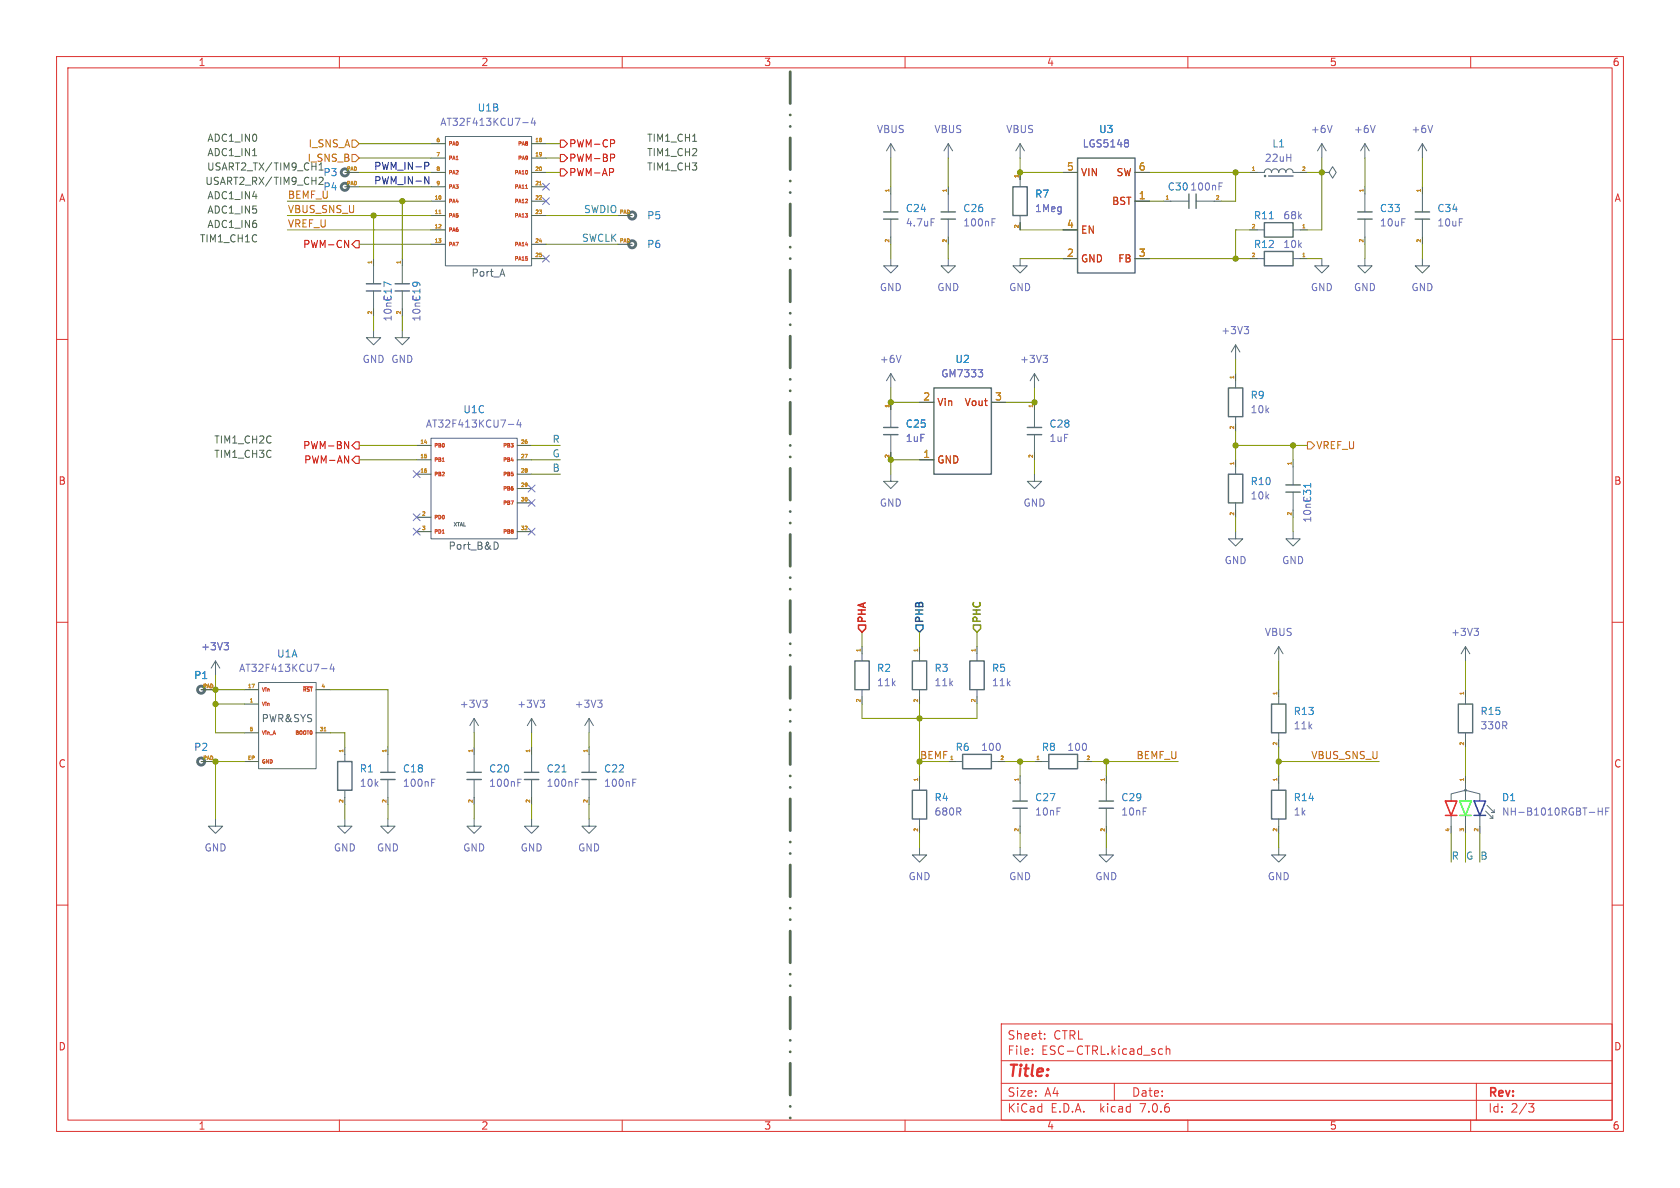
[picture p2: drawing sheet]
<svg xmlns="http://www.w3.org/2000/svg" width="297mm" height="210mm" viewBox="0 0 297 210" stroke-linecap="round" stroke-linejoin="round" font-family="sans-serif">
<g fill="none" stroke="#dc322f" stroke-width=".18">
<path d="M10 10h277v190h-277zM12 12h273v186h-273zM60 10v2M110 10v2M160 10v2M210 10v2M260 10v2M10 60h2M285 60h2M10 110h2M285 110h2M10 160h2"/>
<path d="M285 160h2M60 198v2M110 198v2M160 198v2M177 194.5h108M177 191.5h108M177 187.5h108M177 181h108v17h-108zM182.5 186.3v.1M182.5 185.5v.1M184.7 183.6v.1M184.7 182.8v.1"/>
<path d="M197 191.5v3M205 186.3h.5M205 185.5h.5M206.2 185.5l.2-.1 .3 .1 .1 .9M206.2 184.9v1.5M210 198v2M260 198v2M261 191.5v6.5M270.2 195.1h1l-.5 .6 .4 .1 .1 .5-.3 .3h-.4"/>
</g>
<g fill="none" stroke="#586e75" stroke-width=".18">
<path d="M78.7 24.1h15.3v22.9h-15.3zM157.5 25.4v2.5M157.5 34.3v3.2M157.5 38.7v3.2M157.5 25.4l-.8 1.3M157.5 25.4l.7 1.3M167.6 25.4l-.7 1.3M167.6 25.4v2.5M167.6 34.3v3.2M167.6 38.7v3.2M167.6 25.4l.8 1.3M180.3 25.4v2.5"/>
<path d="M180.3 31.8v1.2M180.3 38.1v1.3M180.3 25.4l-.7 1.3M180.3 25.4l.8 1.3M207 35.6h3.2M211.5 35.6h3.1M222.2 30.5h1.3M228.6 30.5h1.3M233.7 30.5h1.2l.7-1 .6 1-.6 1-.7-1M233.7 25.4l-.8 1.3M233.7 25.4v2.5M233.7 25.4l.7 1.3"/>
<path d="M241.3 25.4v2.5M241.3 34.3v3.2M241.3 38.7v3.2M241.3 25.4l-.8 1.3M241.3 25.4l.8 1.3M251.5 25.4l-.8 1.3M251.5 25.4v2.5M251.5 34.3v3.2M251.5 38.7v3.2M251.5 25.4l.7 1.3M66 58.4v1.3h1.3l-1.3 1.3-1.2-1.3h1.2M66 47v3.2"/>
<path d="M66 51.4v3.2M71.1 58.4v1.3h1.3l-1.3 1.3-1.3-1.3h1.3M71.1 47v3.2M71.1 51.4v3.2M157.5 45.7v1.3h1.2l-1.2 1.3-1.3-1.3h1.3M167.6 45.7v1.3h1.3l-1.3 1.3-1.2-1.3h1.2M180.3 45.7v1.3h1.3l-1.3 1.3-1.2-1.3h1.2M222.2 40.6h1.3M222.2 45.7h1.3M228.6 40.6h1.3M228.6 45.7h1.3M233.7 45.7v1.3h1.2l-1.2 1.3-1.3-1.3h1.3"/>
<path d="M241.3 45.7v1.3h1.3l-1.3 1.3-1.3-1.3h1.3M251.5 45.7v1.3h1.2l-1.2 1.3-1.3-1.3h1.3M76.2 77.5h15.2v17.8h-15.2zM157.5 66l-.8 1.3M157.5 66v2.6M157.5 72.4v3.2M157.5 76.8v3.2M157.5 66l.7 1.3M182.9 66v2.6M182.9 72.4v3.2M182.9 76.8v3.2M182.9 66l-.8 1.3"/>
<path d="M182.9 66l.7 1.3M218.4 61v2.5M218.4 67.3v1.3M218.4 73.7v1.2M218.4 61l-.7 1.2M218.4 61l.8 1.2M87.4 95.8a.64 .64 0 0 1 .7 .7 .64 .64 0 0 1-.7 .6M157.5 83.8v1.3h1.2l-1.2 1.3-1.3-1.3h1.3M182.9 83.8v1.3h1.2l-1.2 1.3-1.3-1.3h1.3M218.4 94v1.3h1.3l-1.3 1.2-1.2-1.2h1.2M218.4 82.6v1.2M218.4 88.9v1.3"/>
<path d="M228.6 94v1.3h1.3l-1.3 1.2-1.3-1.2h1.3M228.6 82.6v3.1M228.6 87v3.2M38.1 116.8l-.8 1.3M38.1 116.8v2.6M38.1 116.8l.8 1.3M152.4 115.6v1.2M162.6 115.6v1.2M172.7 115.6v1.2M226.1 114.3v2.5M226.1 114.3l-.8 1.3M226.1 114.3l.7 1.3"/>
<path d="M259.1 114.3l-.8 1.3M259.1 114.3v2.5M259.1 114.3l.7 1.3M45.7 120.7h10.2v15.2h-10.2zM61 133.4v1.2M61 139.7v1.3M68.6 133.4v3.1M68.6 137.8v3.2M83.8 127v2.5M83.8 133.4v3.1M83.8 137.8v3.2M83.8 127l-.7 1.3"/>
<path d="M83.8 127l.8 1.3M94 127v2.5M94 133.4v3.1M94 137.8v3.2M94 127l-.8 1.3M94 127l.7 1.3M104.1 127v2.5M104.1 133.4v3.1M104.1 137.8v3.2M104.1 127l-.7 1.3M104.1 127l.8 1.3M152.4 121.9v1.3"/>
<path d="M162.6 121.9v1.3M162.6 138.4v1.3M168.9 134.6h1.3M172.7 121.9v1.3M175.3 134.6h1.2M180.3 138.4v3.2M184.1 134.6h1.3M190.5 134.6h1.3M195.6 138.4v3.2M226.1 123.2v1.3M226.1 129.5v1.3M226.1 138.4v1.3"/>
<path d="M259.1 123.2v1.3M259.1 129.5v1.3M259.1 138.4v3.2M38.1 144.8v1.3h1.3l-1.3 1.2-1.3-1.2h1.3M61 144.8v1.3h1.2l-1.2 1.2-1.3-1.2h1.3M68.6 144.8v1.3h1.2l-1.2 1.2-1.3-1.2h1.3M83.8 144.8v1.3h1.3l-1.3 1.2-1.3-1.2h1.3M94 144.8v1.3h1.2l-1.2 1.2-1.3-1.2h1.3M104.1 144.8v1.3h1.3l-1.3 1.2-1.2-1.2h1.2M162.6 149.9v1.2h1.2l-1.2 1.3-1.3-1.3h1.3M162.6 144.8v1.3M180.3 149.9v1.2h1.3l-1.3 1.3-1.2-1.3h1.2"/>
<path d="M180.3 142.9v3.2M195.6 149.9v1.2h1.2l-1.2 1.3-1.3-1.3h1.3M195.6 142.9v3.2M226.1 149.9v1.2h1.2l-1.2 1.3-1.3-1.3h1.3M226.1 144.8v1.3M256.5 141.6v-1.3l2.6-.6 2.5 .6v1.3M256.5 144.1v2M259.1 144.1v2M261.6 144.1v2M262.6 143.4l1.3 1.3M262.9 142.4l1.3 1.2M263.4 144.7h.5"/>
<path d="M263.7 143.6h.5M263.9 144.1v.6M264.2 143.1v.5"/>
</g>
<g fill="none" stroke="#586e75" stroke-width=".25">
<path d="M156.2 37.5h2.5M156.2 38.7h2.5M166.4 37.5h2.5M166.4 38.7h2.5M179.1 33h2.5v5.1h-2.5zM190.5 27.9h10.2v20.4h-10.2zM210.2 34.3v2.5M211.5 34.3v2.5M223.5 39.4h5.1v2.5h-5.1zM224.3 31.1h4.3M240 37.5h2.6M240 38.7h2.6"/>
<path d="M250.2 37.5h2.5M250.2 38.7h2.5M64.8 50.2h2.5M64.8 51.4h2.5M69.8 50.2h2.6M69.8 51.4h2.6M223.5 44.5h5.1v2.5h-5.1zM156.2 75.6h2.5M156.2 76.8h2.5M165.1 68.6h10.2v15.2h-10.2zM181.6 75.6h2.5M181.6 76.8h2.5"/>
<path d="M217.2 68.6h2.5v5.1h-2.5zM217.2 83.8h2.5v5.1h-2.5zM227.3 85.7h2.6M227.3 87h2.6M151.1 116.8h2.6v5.1h-2.6zM161.3 116.8h2.5v5.1h-2.5zM171.4 116.8h2.6v5.1h-2.6zM59.7 134.6h2.5v5.1h-2.5zM67.3 136.5h2.5M67.3 137.8h2.5M82.5 136.5h2.6M82.5 137.8h2.6"/>
<path d="M92.7 136.5h2.5M92.7 137.8h2.5M102.9 136.5h2.5M102.9 137.8h2.5M161.3 139.7h2.5v5.1h-2.5zM170.2 133.4h5.1v2.5h-5.1zM185.4 133.4h5.1v2.5h-5.1zM224.8 124.5h2.5v5h-2.5zM224.8 139.7h2.5v5.1h-2.5zM257.8 124.5h2.5v5h-2.5zM179.1 141.6h2.5M179.1 142.9h2.5"/>
<path d="M194.3 141.6h2.5M194.3 142.9h2.5"/>
</g>
<g fill="none" stroke="#2f5d43" stroke-width=".18">
<path d="M61 33h2.5M61 30.5h2.5M76.2 33h2.5M76.2 30.5h2.5M76.2 35.6h2.5M76.2 38.1h2.5M76.2 25.4h2.5M76.2 27.9h2.5M94 33h2.5M94 30.5h2.5M94 35.6h2.5M94 38.1h2.5"/>
<path d="M94 25.4h2.5M94 27.9h2.5M109.2 38.1h2.6M157.5 33v1.3M167.6 33v1.3M180.3 30.5v1.3M180.3 39.4v1.2M188 30.5h2.5M200.7 30.5h2.5M200.7 35.6h2.5M205.7 35.6h1.3M214.6 35.6h1.3"/>
<path d="M221 30.5h1.2M229.9 30.5h1.2M233.7 30.5h.1M241.3 33v1.3M251.5 33v1.3M66 45.7v1.3M66 54.6v1.3M71.1 45.7v1.3M71.1 54.6v1.3M76.2 40.6h2.5M76.2 43.2h2.5M94 45.7h2.5"/>
<path d="M94 43.2h2.5M109.2 43.2h2.6M157.5 41.9v1.3M167.6 41.9v1.3M188 40.6h2.5M188 45.7h2.5M200.7 45.7h2.5M221 40.6h1.2M221 45.7h1.2M229.9 40.6h1.2M229.9 45.7h1.2M241.3 41.9v1.3"/>
<path d="M251.5 41.9v1.3M73.7 78.7h2.5M91.4 78.7h2.6M157.5 71.1v1.3M162.6 71.1h2.5M175.3 71.1h2.5M182.9 71.1v1.3M218.4 66v1.3M218.4 74.9v1.3M73.7 81.3h2.5M73.7 83.8h2.5M73.7 91.4h2.5"/>
<path d="M73.7 94h2.5M91.4 81.3h2.6M91.4 83.8h2.6M91.4 86.4h2.6M91.4 94h2.6M91.4 88.9h2.6M157.5 80v1.3M162.6 81.3h2.5M182.9 80v1.3M218.4 81.3v1.3M218.4 90.2v1.2M228.6 81.3v1.3"/>
<path d="M228.6 90.2v1.2M152.4 114.3v1.3M162.6 114.3v1.3M172.7 114.3v1.3M35.6 134.6h2.5M35.6 121.9h2.5M43.2 134.6h2.5M43.2 121.9h2.5M43.2 124.5h2.5M43.2 129.5h2.5M55.9 121.9h2.5M55.9 129.5h2.5"/>
<path d="M61 132.1v1.3M68.6 132.1v1.3M83.8 132.1v1.3M94 132.1v1.3M104.1 132.1v1.3M152.4 123.2v1.3M162.6 123.2v1.3M162.6 137.2v1.2M167.6 134.6h1.3M172.7 123.2v1.3M176.5 134.6h1.3M180.3 137.2v1.2"/>
<path d="M182.9 134.6h1.2M191.8 134.6h1.2M195.6 137.2v1.2M226.1 121.9v1.3M226.1 130.8v1.3M226.1 137.2v1.2M259.1 121.9v1.3M259.1 130.8v1.3M259.1 137.2v1.2M61 141v1.2M68.6 141v1.2M83.8 141v1.2"/>
<path d="M94 141v1.2M104.1 141v1.2M162.6 146.1v1.2M180.3 146.1v1.2M195.6 146.1v1.2M226.1 146.1v1.2M256.5 146.1v1.2M259.1 146.1v1.2M261.6 146.1v1.2"/>
</g>
<g fill="none" stroke="#6c71c4" stroke-width=".18">
<path d="M92.4 21.7h1M94.2 20.8l-.3 .9h.8M94.5 21.3v.9M95.9 35l1.2 1.2M95.9 32.4l1.2 1.2M97.1 35l-1.2 1.2M97.1 32.4l-1.2 1.2M164.6 38.7h.6M175.4 38.7h.6M175.4 39.3h.4M199.3 24.7l.2 .3-.2 .3 .2 .2v.2l-.2 .3M215.5 32.9h.4"/>
<path d="M215.5 32.3h.6M235.5 22.2l-.4 1.2M243.1 22.2l-.4 1.2M253.3 22.2l-.4 1.2M95.9 45.1l1.2 1.2M97.1 45.1l-1.2 1.2M220 57.7h.7l-.4 .5M220.5 58.2l.2 .3v.3l-.2 .2M89.9 75h.9M91.7 74.2l-.3 .9h.8M92 74.7v.8M159.3 62.8l-.4 1.3"/>
<path d="M172.9 65.3h.8l-.4 .5M173.6 65.9l.1 .2-.1 .5M184.4 62.8h.8l-.4 .5M184.9 63.3l.3 .2v.3l-.3 .3M73.1 83.2l1.2 1.2M73.1 90.8l1.2 1.2M73.1 93.4l1.2 1.2M74.3 83.2l-1.2 1.2M74.3 90.8l-1.2 1.2M74.3 93.4l-1.2 1.2M93.4 85.8l1.2 1.2M93.4 93.4l1.2 1.2"/>
<path d="M93.4 88.3l1.2 1.2M94.6 85.8l-1.2 1.2M94.6 93.4l-1.2 1.2M94.6 88.3l-1.2 1.2M39.6 113.6h.8l-.4 .5M40.2 114.1l.2 .2v.3l-.2 .3M56.8 118.2h1M58.7 117.4l-.3 .9h.7M59 117.8v.9M260.6 111.1h.8l-.4 .5M261.1 111.6l.3 .2v.3l-.3 .2M76.3 138.3h.4"/>
<path d="M76.3 137.7h.6M85.3 123.8h.8l-.4 .5M85.9 124.3l.2 .2v.3l-.2 .2M91.6 138.3h.4M91.6 137.7h.6M95.5 123.8h.8l-.4 .5M96 124.3l.3 .2v.3l-.3 .2M101.7 138.3h.4M101.7 137.7h.6M105.7 123.8h.7l-.4 .5M106.2 124.3l.2 .2v.3l-.2 .2M111.9 138.3h.4"/>
<path d="M111.9 137.7h.6M282.5 142.8v1.3M282.5 143.4h.8M283.3 142.8v1.3M283.9 143.4h.4M284.5 142.8h-.6v1.3"/>
</g>
<circle cx="259.1" cy="139.7" r=".13" fill="#586e75" stroke="#586e75" stroke-width=".25"/>
<path d="M255.5 141.6h2.1l-1.1 2.5zM255.5 144.1h2.1" fill="none" stroke="#f00" stroke-width=".25"/>
<path d="M258.1 141.6h2l-1 2.5zM258.1 144.1h2" fill="none" stroke="#0f0" stroke-width=".25"/>
<path d="M260.6 141.6h2l-1 2.5zM260.6 144.1h2" fill="none" stroke="#00f" stroke-width=".25"/>
<path d="M224.4 38.7h.7M231.7 85.4v.8M99.4 136.5h.7" fill="none" stroke="#268bd2" stroke-width=".18"/>
<g fill="none" stroke="#586e75" stroke-width=".5">
<circle cx="61" cy="33" r=".63"/>
<circle cx="61" cy="30.5" r=".63"/>
<circle cx="111.8" cy="38.1" r=".63"/>
<circle cx="111.8" cy="43.2" r=".63"/>
<circle cx="35.6" cy="121.9" r=".63"/>
<circle cx="35.6" cy="134.6" r=".63"/>
</g>
<circle cx="223.6" cy="31.1" r=".13" fill="#586e75" stroke="#586e75" stroke-width=".19"/>
<path d="M223.5 30.5a.64 .64 0 0 1 .7-.7 .64 .64 0 0 1 .6 .7 .64 .64 0 0 1 .6-.7 .64 .64 0 0 1 .7 .7 .64 .64 0 0 1 .6-.7 .64 .64 0 0 1 .6 .7 .64 .64 0 0 1 .7-.7 .64 .64 0 0 1 .6 .7" fill="none" stroke="#586e75" stroke-width=".19"/>
<path d="M77.6 37.8h.4M95.4 32.7h.3M57.3 129.2h.3" fill="none" stroke="#b58900" stroke-width=".18"/>
<path d="M92.9 35.8h.4M92.9 33.3h.4M93.2 35.3v.2M92.9 43.3h.4M93.2 45.7v.2M78.2 81.6h.3M90.3 88.6h.5l-.3 .6M90.4 81.4h.4M53.6 121.4h1.6" fill="none" stroke="#cb4b16" stroke-width=".18"/>
<path d="M172.1 110.5h1.3v.6l-.7 .7-.6-.7z" fill="none" stroke="#848400" stroke-width=".25"/>
<path d="M161.9 110.5h1.3v.6l-.6 .7-.7-.7z" fill="none" stroke="#008484" stroke-width=".25"/>
<path d="M62.2 24.8h.7l.6 .6-.6 .6h-.7zM62.2 27.3h.7l.6 .6-.6 .7h-.7zM231.1 78.1h.7l.6 .6-.6 .7h-.7z" fill="none" stroke="#c60" stroke-width=".18"/>
<path d="M151.8 110.5h1.2v.6l-.6 .7-.6-.7z" fill="none" stroke="#c20000" stroke-width=".25"/>
<path d="M99.1 29.8h.6l.6 .7-.6 .6h-.6zM99.1 24.8h.6l.6 .6-.6 .6h-.6zM99.1 27.3h.6l.6 .6-.6 .7h-.6zM107.9 27.2h.5l.3 .3-.2 .4h-.6M108.2 29.8l.3 .2-.1 .3-.2 .2M108.4 24.7l.3 .3-.1 .3-.2 .1M60.9 42.5l.7 1.3v-1.3M62.9 42.5h.6v1.3h-.6l-.7-.6zM60.9 78l.7 1.3v-1.3M62.2 78.7l.7-.6h.6v1.3h-.6zM60.9 80.6l.7 1.3v-1.3M62.9 80.6h.6v1.3h-.6l-.7-.6z" fill="none" stroke="#c20000" stroke-width=".18"/>
<path d="M75.1 28.7h.5l.2 .2-.1 .4-.6 .1M75.1 31.2l.7 1.3v-1.3" fill="none" stroke="#0000c2" stroke-width=".18"/>
<path d="M44.7 27.5h.7M56.4 30.1h.7M122.4 25h.8" fill="none" stroke="#57694e" stroke-width=".18"/>
<path d="M139.7 12.7v185.4" fill="none" stroke="#57694e" stroke-width=".51" stroke-dasharray="5.6 2 0 2 0 2"/>
<g fill="none" stroke="#859900" stroke-width=".18">
<path d="M50.8 38.1h25.4M50.8 35.6h25.4M63.5 30.5h12.7M63.5 27.9h12.7M63.5 25.4h12.7M63.5 33h12.7M66 38.1v7.6M71.1 35.6v10.1M96.5 30.5h2.6M96.5 38.1h12.7M96.5 27.9h2.6M96.5 25.4h2.6"/>
<path d="M157.5 27.9v5.1M167.6 27.9v5.1M180.3 27.9v2.6h7.7M203.2 30.5h17.8M203.2 35.6h2.5M218.4 30.5v5.1h-2.5M231.1 30.5h2.6M233.7 27.9v12.7h-2.6M241.3 27.9v5.1M251.5 27.9v5.1M50.8 40.6h25.4M63.5 43.2h12.7"/>
<path d="M66 55.9v2.5M71.1 55.9v2.5M96.5 43.2h12.7M157.5 43.2v2.5M167.6 43.2v2.5M180.3 45.7h7.7M180.3 40.6h7.7M203.2 45.7h17.8M221 40.6h-2.6v5.1M231.1 45.7h2.6M241.3 43.2v2.5M251.5 43.2v2.5"/>
<path d="M63.5 78.7h10.2M94 78.7h5.1M157.5 68.6v2.5h5.1M182.9 68.6v2.5h-5.1M218.4 78.7h12.7M218.4 63.5v2.5M218.4 76.2v5.1M228.6 78.7v2.6M63.5 81.3h10.2M94 81.3h5.1M94 83.8h5.1M162.6 81.3h-5.1v2.5"/>
<path d="M182.9 81.3v2.5M218.4 91.4v2.6M228.6 91.4v2.6M38.1 119.4v10.1h5.1M152.4 111.8v2.5M162.6 111.8v2.5M172.7 111.8v2.5M226.1 116.8v5.1M259.1 116.8v5.1M38.1 121.9h5.1M38.1 124.5h5.1M43.2 134.6h-5.1v10.2"/>
<path d="M58.4 129.5h2.6v2.6M58.4 121.9h10.2v10.2M83.8 129.5v2.6M94 129.5v2.6M104.1 129.5v2.6M152.4 124.5v2.5h20.3v-2.5M162.6 134.6h5M162.6 124.5v12.7M177.8 134.6h5.1M180.3 134.6v2.6M193 134.6h15.3M195.6 134.6v2.6"/>
<path d="M226.1 134.6h17.7M226.1 132.1v5.1M259.1 132.1v5.1M61 142.2v2.6M68.6 142.2v2.6M83.8 142.2v2.6M94 142.2v2.6M104.1 142.2v2.6M162.6 147.3v2.6M180.3 147.3v2.6M195.6 147.3v2.6M226.1 147.3v2.6"/>
<path d="M256.5 147.3v5.1M259.1 147.3v5.1M261.6 147.3v5.1"/>
</g>
<g fill="#859900" stroke="#859900" stroke-width=".18">
<circle cx="162.6" cy="134.6" r=".46"/>
<circle cx="162.6" cy="127" r=".46"/>
<circle cx="71.1" cy="35.6" r=".46"/>
<circle cx="66" cy="38.1" r=".46"/>
<circle cx="38.1" cy="134.6" r=".46"/>
<circle cx="38.1" cy="121.9" r=".46"/>
<circle cx="38.1" cy="124.5" r=".46"/>
<circle cx="157.5" cy="71.1" r=".46"/>
<circle cx="157.5" cy="81.3" r=".46"/>
<circle cx="180.3" cy="30.5" r=".46"/>
<circle cx="228.6" cy="78.7" r=".46"/>
<circle cx="218.4" cy="30.5" r=".46"/>
<circle cx="218.4" cy="78.7" r=".46"/>
<circle cx="195.6" cy="134.6" r=".46"/>
<circle cx="226.1" cy="134.6" r=".46"/>
<circle cx="182.9" cy="71.1" r=".46"/>
<circle cx="180.3" cy="134.6" r=".46"/>
<circle cx="218.4" cy="45.7" r=".46"/>
<circle cx="233.7" cy="30.5" r=".46"/>
</g>
<text font-size="2.8" fill="#dc322f" x="178" y="190.9">Title:</text>
<g font-size="2.1" fill="#dc322f">
<text x="178" y="184">Sheet:</text>
<text x="186.2" y="184">CTRL</text>
<text x="178" y="186.7">File:</text>
<text x="184.1" y="186.7">ESC-CTRL.kicad_sch</text>
<text x="178" y="196.9">KiCad</text>
<text x="178" y="194.1">Size:</text>
<text x="184.7" y="194.1">A4</text>
<text x="185.7" y="196.9">E.D.A.</text>
<text x="194.6" y="196.9">kicad</text>
<text x="200" y="194.1">Date:</text>
<text x="201.8" y="196.9">7.0.6</text>
<text x="263" y="194.3">Rev:</text>
<text x="263" y="196.9">Id:</text>
<text x="267.1" y="196.9">2/3</text>
</g>
<g font-size="1.8" fill="#dc322f">
<text x="35" y="11.9">1</text>
<text x="85" y="11.9">2</text>
<text x="135" y="11.9">3</text>
<text x="185" y="11.9">4</text>
<text x="235" y="11.9">5</text>
<text x="285" y="11.9">6</text>
<text x="10.3" y="35.9">A</text>
<text x="285.3" y="35.9">A</text>
<text x="10.3" y="85.9">B</text>
<text x="285.3" y="85.9">B</text>
<text x="10.3" y="135.9">C</text>
<text x="285.3" y="135.9">C</text>
<text x="10.3" y="185.9">D</text>
<text x="285.3" y="185.9">D</text>
<text x="35" y="199.9">1</text>
<text x="85" y="199.9">2</text>
<text x="135" y="199.9">3</text>
<text x="185" y="199.9">4</text>
<text x="235" y="199.9">5</text>
<text x="285" y="199.9">6</text>
</g>
<g font-size="1.8" fill="#6c71c4">
<text x="77.7" y="22.5">AT32F413KCU7-4</text>
<text x="154.9" y="23.7">VBUS</text>
<text x="165.1" y="23.7">VBUS</text>
<text x="177.8" y="23.7">VBUS</text>
<text x="231.6" y="23.7">+6V</text>
<text x="239.3" y="23.7">+6V</text>
<text x="249.4" y="23.7">+6V</text>
<text x="191.3" y="26.3">LGS5148</text>
<text x="223.5" y="28.8">22uH</text>
<text x="210.3" y="33.9">100nF</text>
<text x="160" y="40.2">4.7uF</text>
<text x="170.2" y="40.2">100nF</text>
<text x="182.9" y="37.7">1Meg</text>
<text x="226.8" y="39">68k</text>
<text x="243.8" y="40.2">10uF</text>
<text x="254" y="40.2">10uF</text>
<text x="226.8" y="44">10k</text>
<text x="155.4" y="51.7">GND</text>
<text x="165.6" y="51.7">GND</text>
<text x="178.3" y="51.7">GND</text>
<text x="231.6" y="51.7">GND</text>
<text x="239.3" y="51.7">GND</text>
<text x="249.4" y="51.7">GND</text>
<text x="69.4" y="56.9" transform="rotate(-90 69.4 56.9)">10nFC17</text>
<text x="74.5" y="56.9" transform="rotate(-90 74.5 56.9)">10nFC19</text>
<text x="215.8" y="59.3">+3V3</text>
<text x="64" y="64.4">GND GND</text>
<text x="155.4" y="64.4">+6V</text>
<text x="180.2" y="64.4">+3V3</text>
<text x="166.3" y="66.9">GM7333</text>
<text x="75.2" y="75.8">AT32F413KCU7-4</text>
<text x="221" y="73.3">10k</text>
<text x="160" y="78.3">1uF</text>
<text x="185.4" y="78.3">1uF</text>
<text x="155.4" y="89.8">GND</text>
<text x="180.8" y="89.8">GND</text>
<text x="221" y="88.5">10k</text>
<text x="232" y="92.5" transform="rotate(-90 232 92.5)">10nFC31</text>
<text x="216.4" y="99.9">GND</text>
<text x="226.6" y="99.9">GND</text>
<text x="223.5" y="112.6">VBUS</text>
<text x="256.4" y="112.6">+3V3</text>
<text x="35.5" y="115.2">+3V3</text>
<text x="42.2" y="119">AT32F413KCU7-4</text>
<text x="81.2" y="125.3">+3V3</text>
<text x="91.3" y="125.3">+3V3</text>
<text x="101.5" y="125.3">+3V3</text>
<text x="154.9" y="121.5">11k</text>
<text x="165.1" y="121.5">11k</text>
<text x="175.3" y="121.5">11k</text>
<text x="228.6" y="129.1">11k</text>
<text x="261.6" y="129.1">330R</text>
<text x="173.3" y="132.9">100</text>
<text x="188.6" y="132.9">100</text>
<text x="63.5" y="139.3">10k</text>
<text x="71.1" y="139.3">100nF</text>
<text x="86.4" y="139.3">100nF</text>
<text x="96.5" y="139.3">100nF</text>
<text x="106.7" y="139.3">100nF</text>
<text x="165.1" y="144.4">680R</text>
<text x="182.9" y="144.4">10nF</text>
<text x="198.1" y="144.4">10nF</text>
<text x="228.6" y="144.4">1k</text>
<text x="265.4" y="144.4">NH-B1010RGBT-HF</text>
<text x="36.1" y="150.7">GND</text>
<text x="58.9" y="150.7">GND</text>
<text x="66.5" y="150.7">GND</text>
<text x="81.8" y="150.7">GND</text>
<text x="91.9" y="150.7">GND</text>
<text x="102.1" y="150.7">GND</text>
<text x="160.5" y="155.8">GND</text>
<text x="178.3" y="155.8">GND</text>
<text x="193.5" y="155.8">GND</text>
<text x="224" y="155.8">GND</text>
</g>
<g font-size="1.8" fill="#268bd2">
<text x="84.4" y="19.9">U1B</text>
<text x="194.2" y="23.7">U3</text>
<text x="224.8" y="26.3">L1</text>
<text x="57.1" y="33.9">P4</text>
<text x="182.9" y="35.2">R7</text>
<text x="206.3" y="33.9">C30</text>
<text x="114.3" y="39">P5</text>
<text x="160" y="37.7">C24</text>
<text x="170.2" y="37.7">C26</text>
<text x="221.6" y="39">R11</text>
<text x="243.8" y="37.7">C33</text>
<text x="254" y="37.7">C34</text>
<text x="114.3" y="44">P6</text>
<text x="221.6" y="44">R12</text>
<text x="168.8" y="64.4">U2</text>
<text x="221" y="70.7">R9</text>
<text x="81.8" y="73.3">U1C</text>
<text x="160" y="75.8">C25</text>
<text x="185.4" y="75.8">C28</text>
<text x="221" y="86">R10</text>
<text x="48.9" y="116.4">U1A</text>
<text x="154.9" y="119">R2</text>
<text x="165.1" y="119">R3</text>
<text x="175.3" y="119">R5</text>
<text x="34.2" y="120.2">P1</text>
<text x="228.6" y="126.6">R13</text>
<text x="261.6" y="126.6">R15</text>
<text x="34.2" y="132.9">P2</text>
<text x="63.5" y="136.8">R1</text>
<text x="71.1" y="136.8">C18</text>
<text x="86.4" y="136.8">C20</text>
<text x="96.5" y="136.8">C21</text>
<text x="106.7" y="136.8">C22</text>
<text x="168.8" y="132.9">R6</text>
<text x="184.1" y="132.9">R8</text>
<text x="165.1" y="141.8">R4</text>
<text x="182.9" y="141.8">C27</text>
<text x="198.1" y="141.8">C29</text>
<text x="228.6" y="141.8">R14</text>
<text x="265.4" y="141.8">D1</text>
</g>
<g font-size="1.8" fill="#57694e">
<text x="36.6" y="27.7">ADC1_IN1</text>
<text x="36.6" y="25.2">ADC1_IN0</text>
<text x="54.3" y="28.8">I_SNS_B</text>
<text x="114.3" y="27.7">TIM1_CH2</text>
<text x="114.3" y="25.2">TIM1_CH1</text>
<text x="36.2" y="32.8">USART2_RX/ TIM9_CH2</text>
<text x="36.5" y="30.2">USART2_TX/ TIM9_CH1</text>
<text x="36.6" y="35.3">ADC1_IN4</text>
<text x="57.1" y="31.3">P3</text>
<text x="114.3" y="30.2">TIM1_CH3</text>
<text x="36.6" y="40.4">ADC1_IN6</text>
<text x="36.6" y="37.9">ADC1_IN5</text>
<text x="35.2" y="42.9">TIM1_CH1C</text>
<text x="37.8" y="78.5">TIM1_CH2C</text>
<text x="37.8" y="81">TIM1_CH3C</text>
</g>
<g font-size="1.8" fill="#c60">
<text x="54.5" y="26.3">I_SNS_A</text>
<text x="50.8" y="35.2">BEMF_U</text>
<text x="50.8" y="37.8">VBUS_SNS_U</text>
<text x="50.8" y="40.3">VREF_U</text>
<text x="232.6" y="79.6">VREF_U</text>
<text x="162.6" y="134.3">BEMF</text>
<text x="200.8" y="134.3">BEMF_U</text>
<text x="231.7" y="134.3">VBUS_SNS_U</text>
</g>
<g font-size="1.8" fill="#c20000">
<text x="100.5" y="26.3">PWM-CP</text>
<text x="100.5" y="28.8">PWM-BP</text>
<text x="100.5" y="31.3">PWM-AP</text>
<text x="53.5" y="44">PWM-CN</text>
<text x="53.5" y="79.6">PWM-BN</text>
<text x="53.7" y="82.1">PWM-AN</text>
<text x="153.4" y="110.3" transform="rotate(-90 153.4 110.3)">PHA</text>
</g>
<g font-size="1.8" fill="#0000c2">
<text x="66" y="30.1">PWM_IN-P</text>
<text x="66" y="32.7">PWM_IN-N</text>
</g>
<g font-size="1.8" fill="#b58900">
<text x="188.5" y="30.2">5</text>
<text x="201.2" y="35.3">1</text>
<text x="201.2" y="30.2">6</text>
<text x="188.5" y="40.4">4</text>
<text x="188.5" y="45.5">2</text>
<text x="201.2" y="45.5">3</text>
<text x="163.1" y="70.9">2</text>
<text x="175.8" y="70.9">3</text>
<text x="163.1" y="81">1</text>
</g>
<g font-size="1.8" fill="#cb4b16">
<text x="191" y="31.3">VIN</text>
<text x="197.3" y="31.3">SW</text>
<text x="191" y="41.5">EN</text>
<text x="196.5" y="36.4">BST</text>
<text x="191" y="46.6">GND</text>
<text x="197.6" y="46.6">FB</text>
<text x="165.6" y="72">Vin</text>
<text x="170.4" y="72">Vout</text>
<text x="165.6" y="82.1">GND</text>
</g>
<g font-size="1.8" fill="#2aa198">
<text x="103.2" y="37.8">SWDIO</text>
<text x="102.8" y="42.8">SWCLK</text>
<text x="97.6" y="83.5">B</text>
<text x="97.6" y="78.4">R</text>
<text x="97.6" y="80.9">G</text>
<text x="256.5" y="152.1">R</text>
<text x="259.1" y="152.1">G B</text>
</g>
<g font-size="1.8" fill="#586e75">
<text x="83.3" y="49.1">Port_A</text>
<text x="79.2" y="97.4">Port_B&amp;D</text>
<text x="46.2" y="127.9">PWR&amp;SYS</text>
</g>
<text font-size="1.8" fill="#008484" x="163.6" y="110.3" transform="rotate(-90 163.6 110.3)">PHB</text>
<text font-size="1.8" fill="#848400" x="173.7" y="110.3" transform="rotate(-90 173.7 110.3)">PHC</text>
<g font-size=".9" fill="#b58900">
<text x="77" y="25.1">6</text>
<text x="77" y="27.7">7</text>
<text x="94.5" y="25.1">18</text>
<text x="94.5" y="27.7">19</text>
<text x="61.2" y="32.8">PAD</text>
<text x="61.2" y="30.2">PAD</text>
<text x="76.7" y="35.3">10</text>
<text x="77" y="30.2">8</text>
<text x="77" y="32.8">9</text>
<text x="94.5" y="30.2">20</text>
<text x="94.5" y="32.8">21</text>
<text x="94.5" y="35.3">22</text>
<text x="157.2" y="34.1" transform="rotate(-90 157.2 34.1)">1</text>
<text x="167.4" y="34.1" transform="rotate(-90 167.4 34.1)">1</text>
<text x="180.1" y="31.5" transform="rotate(-90 180.1 31.5)">1</text>
<text x="205.9" y="35.3">1</text>
<text x="214.8" y="35.3">2</text>
<text x="221.2" y="30.2">1</text>
<text x="230.1" y="30.2">2</text>
<text x="241" y="34.1" transform="rotate(-90 241 34.1)">1</text>
<text x="251.2" y="34.1" transform="rotate(-90 251.2 34.1)">1</text>
<text x="76.7" y="37.8">11</text>
<text x="76.7" y="40.4">12</text>
<text x="94.5" y="37.8">23</text>
<text x="109.5" y="37.8">PAD</text>
<text x="180.1" y="40.4" transform="rotate(-90 180.1 40.4)">2</text>
<text x="221.2" y="40.4">2</text>
<text x="230.1" y="40.4">1</text>
<text x="65.8" y="46.8" transform="rotate(-90 65.8 46.8)">1</text>
<text x="70.9" y="46.8" transform="rotate(-90 70.9 46.8)">1</text>
<text x="76.7" y="42.9">13</text>
<text x="94.5" y="42.9">24</text>
<text x="94.5" y="45.5">25</text>
<text x="109.5" y="42.9">PAD</text>
<text x="157.2" y="43" transform="rotate(-90 157.2 43)">2</text>
<text x="167.4" y="43" transform="rotate(-90 167.4 43)">2</text>
<text x="221.2" y="45.5">2</text>
<text x="230.1" y="45.5">1</text>
<text x="241" y="43" transform="rotate(-90 241 43)">2</text>
<text x="251.2" y="43" transform="rotate(-90 251.2 43)">2</text>
<text x="65.8" y="55.7" transform="rotate(-90 65.8 55.7)">2</text>
<text x="70.9" y="55.7" transform="rotate(-90 70.9 55.7)">2</text>
<text x="218.2" y="67.1" transform="rotate(-90 218.2 67.1)">1</text>
<text x="157.2" y="72.2" transform="rotate(-90 157.2 72.2)">1</text>
<text x="182.6" y="72.2" transform="rotate(-90 182.6 72.2)">1</text>
<text x="218.2" y="76" transform="rotate(-90 218.2 76)">2</text>
<text x="74.2" y="78.5">14</text>
<text x="74.2" y="81">15</text>
<text x="74.2" y="83.6">16</text>
<text x="92" y="78.5">26</text>
<text x="92" y="81">27</text>
<text x="92" y="83.6">28</text>
<text x="157.2" y="81.1" transform="rotate(-90 157.2 81.1)">2</text>
<text x="182.6" y="81.1" transform="rotate(-90 182.6 81.1)">2</text>
<text x="218.2" y="82.3" transform="rotate(-90 218.2 82.3)">1</text>
<text x="228.3" y="82.3" transform="rotate(-90 228.3 82.3)">1</text>
<text x="92" y="86.1">29</text>
<text x="92" y="88.6">30</text>
<text x="74.5" y="91.2">2</text>
<text x="74.5" y="93.7">3</text>
<text x="92" y="93.7">32</text>
<text x="218.2" y="91.2" transform="rotate(-90 218.2 91.2)">2</text>
<text x="228.3" y="91.2" transform="rotate(-90 228.3 91.2)">2</text>
<text x="152.1" y="115.4" transform="rotate(-90 152.1 115.4)">1</text>
<text x="162.3" y="115.4" transform="rotate(-90 162.3 115.4)">1</text>
<text x="172.5" y="115.4" transform="rotate(-90 172.5 115.4)">1</text>
<text x="35.8" y="121.7">PAD</text>
<text x="43.7" y="121.7">17</text>
<text x="44" y="124.2">1</text>
<text x="56.7" y="121.7">4</text>
<text x="152.1" y="124.3" transform="rotate(-90 152.1 124.3)">2</text>
<text x="162.3" y="124.3" transform="rotate(-90 162.3 124.3)">2</text>
<text x="172.5" y="124.3" transform="rotate(-90 172.5 124.3)">2</text>
<text x="225.8" y="123" transform="rotate(-90 225.8 123)">1</text>
<text x="258.8" y="123" transform="rotate(-90 258.8 123)">1</text>
<text x="44" y="129.3">5</text>
<text x="56.4" y="129.3">31</text>
<text x="225.8" y="131.9" transform="rotate(-90 225.8 131.9)">2</text>
<text x="258.8" y="131.9" transform="rotate(-90 258.8 131.9)">2</text>
<text x="35.8" y="134.4">PAD</text>
<text x="43.7" y="134.4">EP</text>
<text x="60.7" y="133.1" transform="rotate(-90 60.7 133.1)">1</text>
<text x="68.3" y="133.1" transform="rotate(-90 68.3 133.1)">1</text>
<text x="83.6" y="133.1" transform="rotate(-90 83.6 133.1)">1</text>
<text x="93.7" y="133.1" transform="rotate(-90 93.7 133.1)">1</text>
<text x="103.9" y="133.1" transform="rotate(-90 103.9 133.1)">1</text>
<text x="167.8" y="134.4">1</text>
<text x="176.7" y="134.4">2</text>
<text x="183.1" y="134.4">1</text>
<text x="192" y="134.4">2</text>
<text x="60.7" y="142" transform="rotate(-90 60.7 142)">2</text>
<text x="68.3" y="142" transform="rotate(-90 68.3 142)">2</text>
<text x="83.6" y="142" transform="rotate(-90 83.6 142)">2</text>
<text x="93.7" y="142" transform="rotate(-90 93.7 142)">2</text>
<text x="103.9" y="142" transform="rotate(-90 103.9 142)">2</text>
<text x="162.3" y="138.2" transform="rotate(-90 162.3 138.2)">1</text>
<text x="180.1" y="138.2" transform="rotate(-90 180.1 138.2)">1</text>
<text x="195.3" y="138.2" transform="rotate(-90 195.3 138.2)">1</text>
<text x="225.8" y="138.2" transform="rotate(-90 225.8 138.2)">1</text>
<text x="258.8" y="138.2" transform="rotate(-90 258.8 138.2)">1</text>
<text x="162.3" y="147.1" transform="rotate(-90 162.3 147.1)">2</text>
<text x="180.1" y="147.1" transform="rotate(-90 180.1 147.1)">2</text>
<text x="195.3" y="147.1" transform="rotate(-90 195.3 147.1)">2</text>
<text x="225.8" y="147.1" transform="rotate(-90 225.8 147.1)">2</text>
<text x="256.3" y="147.1" transform="rotate(-90 256.3 147.1)">4</text>
<text x="258.8" y="147.1" transform="rotate(-90 258.8 147.1)">3</text>
<text x="261.4" y="147.1" transform="rotate(-90 261.4 147.1)">2</text>
</g>
<g font-size=".9" fill="#cb4b16">
<text x="79.2" y="25.9">PA0</text>
<text x="79.2" y="28.4">PA1</text>
<text x="91.4" y="25.9">PA8</text>
<text x="91.4" y="28.4">PA9</text>
<text x="79.2" y="31">PA2</text>
<text x="79.2" y="33.5">PA3</text>
<text x="90.8" y="31">PA10</text>
<text x="90.8" y="33.5">PA11</text>
<text x="79.2" y="36.1">PA4</text>
<text x="79.2" y="38.6">PA5</text>
<text x="79.2" y="41.1">PA6</text>
<text x="90.8" y="36.1">PA12</text>
<text x="90.8" y="38.6">PA13</text>
<text x="79.2" y="43.7">PA7</text>
<text x="90.8" y="43.7">PA14</text>
<text x="90.8" y="46.2">PA15</text>
<text x="76.7" y="79.2">PB0</text>
<text x="76.7" y="81.8">PB1</text>
<text x="88.8" y="79.2">PB3</text>
<text x="88.8" y="81.8">PB4</text>
<text x="76.7" y="84.3">PB2</text>
<text x="88.8" y="84.3">PB5</text>
<text x="88.8" y="86.9">PB6</text>
<text x="88.8" y="89.4">PB7</text>
<text x="76.7" y="91.9">PD0</text>
<text x="76.7" y="94.5">PD1</text>
<text x="88.8" y="94.5">PB8</text>
<text x="46.2" y="125">Vin</text>
<text x="46.2" y="122.4">Vin</text>
<text x="53.4" y="122.4">~{RST}</text>
<text x="46.2" y="130">Vin_A</text>
<text x="52.1" y="130">BOOT0</text>
<text x="46.2" y="135.1">GND</text>
</g>
<text font-size=".9" fill="#586e75" x="80" y="93.3">XTAL</text>
</svg>
